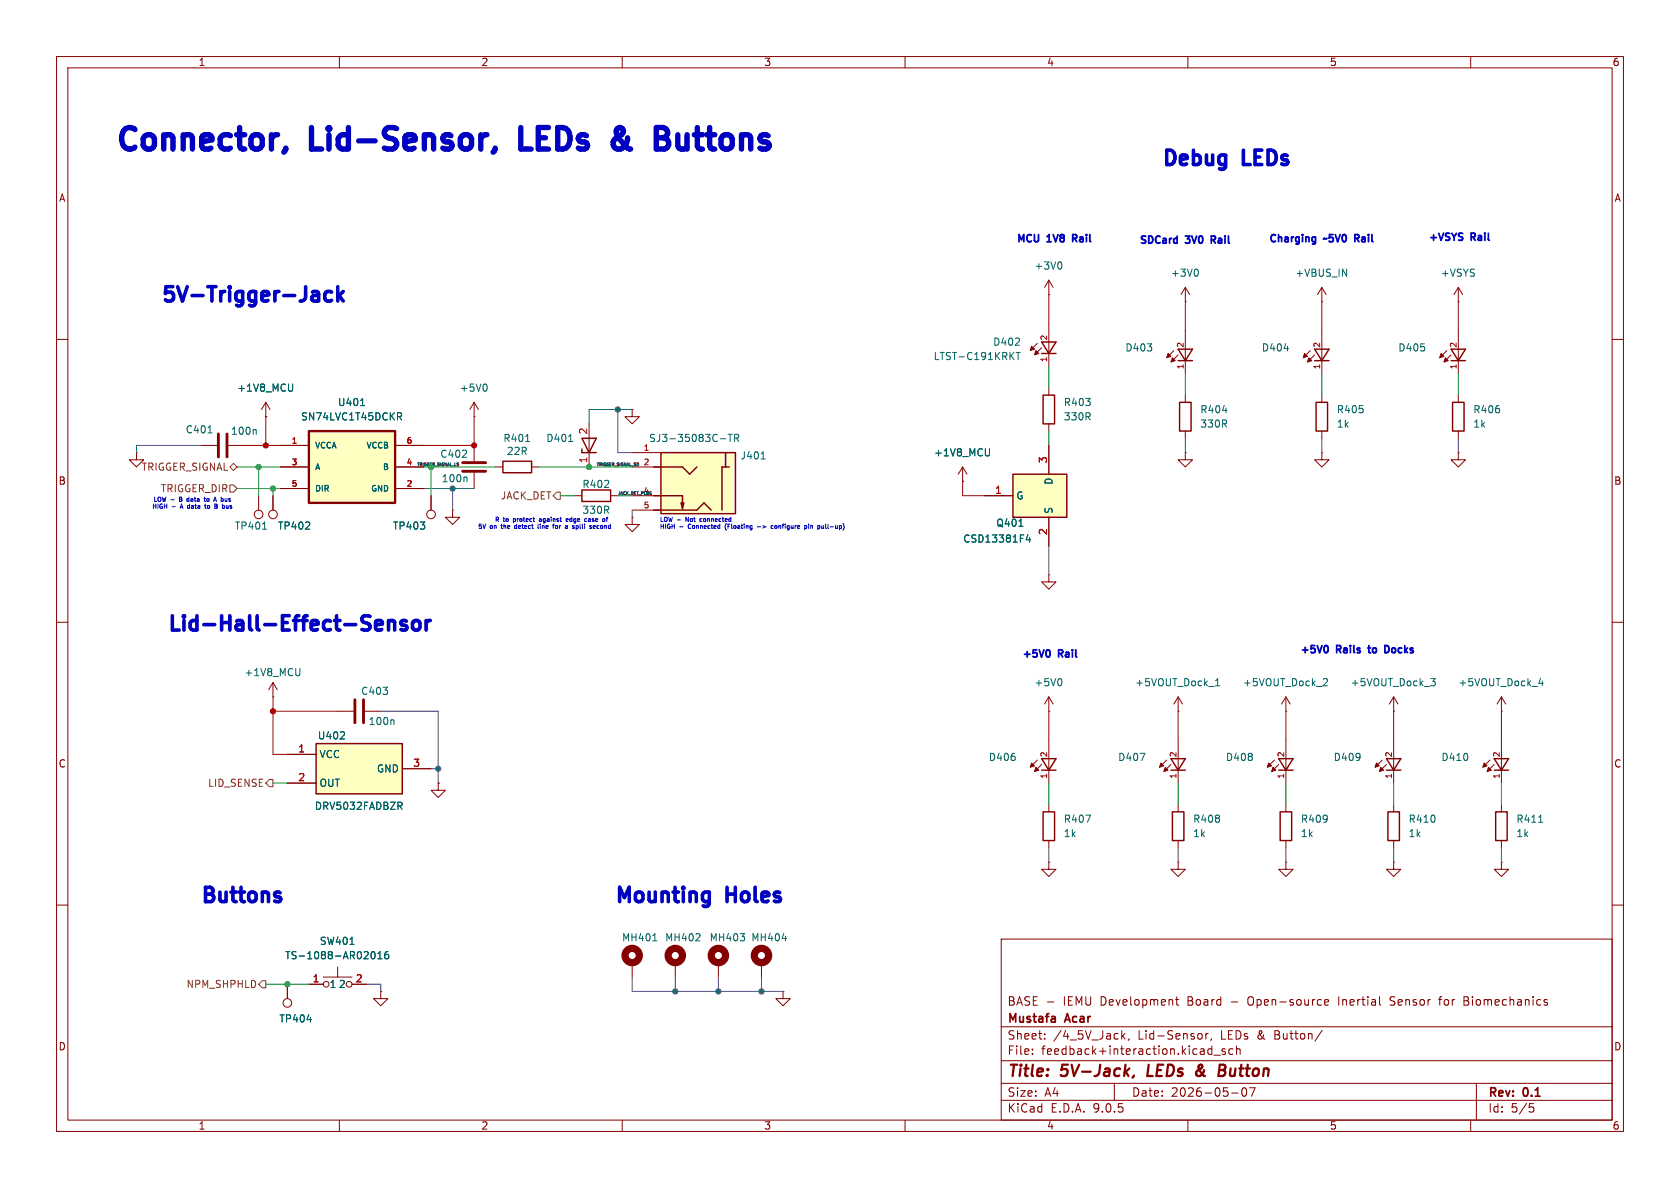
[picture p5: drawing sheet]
<svg xmlns="http://www.w3.org/2000/svg" width="297mm" height="210mm" viewBox="0 0 297 210" stroke-linecap="round" stroke-linejoin="round" font-family="sans-serif">
<g fill="none" stroke="#840000" stroke-width=".18">
<path d="M10 10h277v190h-277zM12 12h273v186h-273zM60 10v2M110 10v2M160 10v2M210 10v2M260 10v2M233.7 53.3h.1M233.7 50.8v2.5M233.7 50.8l-.8 1.3M233.7 50.8l.7 1.3M257.8 58.4v7.6"/>
<path d="M10 60h2M35.6 78.7h2.8M40.4 78.7h2.8M47 73.7h.1M47 71.1l-.8 1.3M47 71.1l.8 1.3M47 71.1v2.6M83.8 73.7h.1M83.8 71.1l-.7 1.3M83.8 71.1l.8 1.3M83.8 71.1v2.6M233.7 69.9v1.2"/>
<path d="M233.7 76.2v1.3M255.8 62l-.9 .9M256.5 62.7l-.8 .9M257.8 69.9v1.2M257.8 76.2v1.3M285 60h2M24.1 80v1.3h-1.2l1.2 1.3 1.3-1.3h-1.3M24.1 80h.1M48.3 87.6v2.6M76.2 87.6v2.6M80 90.2v1.2h-1.3l1.3 1.3 1.3-1.3h-1.3M80 90.2h.1"/>
<path d="M101.6 87.6h1.3M107.9 87.6h1.3M170.2 85.1h.1M170.2 82.6l-.8 1.2M170.2 82.6l.7 1.2M170.2 82.6v2.5M257.8 80v1.3h-1.3l1.3 1.3 1.3-1.3h-1.3M257.8 80h.1M10 110h2M185.4 101.6v1.3h-1.3l1.3 1.2 1.3-1.2h-1.3M185.4 101.6h.1M285 110h2"/>
<path d="M206.2 134.4l-.8 .9M207 135.1l-.9 .9M208.3 125.7h.1M208.3 123.2l-.8 1.3M208.3 123.2l.7 1.3M208.3 123.2v2.5M208.3 130.8v7.6M225.3 134.4l-.9 .9M226.1 135.1l-.9 .9M227.3 125.7h.1M227.3 123.2v2.5M227.3 130.8v7.6"/>
<path d="M227.3 123.2l-.7 1.3M227.3 123.2l.8 1.3M244.3 134.4l-.8 .9M245.1 135.1l-.9 .9M246.4 125.7h.1M246.4 123.2v2.5M246.4 130.8v7.6M246.4 123.2l-.8 1.3M246.4 123.2l.7 1.3M265.4 125.7h.1M265.4 123.2l-.7 1.3M265.4 123.2l.8 1.3"/>
<path d="M265.4 123.2v2.5M208.3 152.4v1.3h-1.3l1.3 1.2 1.2-1.2h-1.2M208.3 152.4h.1M208.3 142.2v1.3M208.3 148.6v1.3M227.3 152.4v1.3h-1.2l1.2 1.2 1.3-1.2h-1.3M227.3 152.4h.1M227.3 142.2v1.3M227.3 148.6v1.3M246.4 152.4v1.3h-1.3l1.3 1.2 1.2-1.2h-1.2M246.4 152.4h.1M246.4 142.2v1.3"/>
<path d="M246.4 148.6v1.3M265.4 152.4v1.3h-1.2l1.2 1.2 1.3-1.2h-1.3M265.4 152.4h.1M265.4 142.2v1.3M265.4 148.6v1.3M10 160h2M177 166h108v32h-108zM185.2 177.1h1.1M207.8 176.7h.6M208 176.2v1.3l.4 .2M234.2 177.2l.7-.1-.1-.3-.4-.1-.2 .2v.7h.6M236.7 176.2v1.5"/>
<path d="M245.7 177.6l.6 .1M246 176.2l-.3 .3 .1 .3 .2 .1M254.3 176.7h.6M254.9 176.2l-.4 .2v1.3M258.8 176.9h.5M259.3 176.9l.2 .1M259.5 176.3l-.7-.1v1.5h.6M259.5 176.8l-.2 .1M273.5 177.3v.3M285 160h2M60 198v2M110 198v2"/>
<path d="M160 198v2M177 194.5h108M177 191.5h108M177 187.5h108M177 181.5h108M182.5 186.3v.1M182.5 185.5v.1M184.7 183.6v.1M184.7 182.8v.1M197 191.5v3M198.3 182.2v1.5M198.5 183.1l.4 .6"/>
<path d="M198.9 182.7l-.6 .6M199.6 183.6l-.1 .3M210 198v2M212.5 182.8v.8M213.2 182.7v1M213.6 182.7l-.3 .1-.1 .2M213.8 185.4l.4 .1M214.2 183.6l-.2 .3M214.2 184.9v1.5M214.2 186.3l-.4 .1M214.6 186.5h1.1M216.6 185.5l-.4-.1-.2 .2 .1 .2 .5 .2v.3h-.6"/>
<path d="M217.7 193.2h1.2M218 185.5l-.5-.1-.3 .3v.4l.2 .2h.6M218.6 185.5l.2-.1 .4 .1v.9M218.6 184.9v1.5M219.7 192.4l.2-.1a.81 .81 0 0 1 .6 .6 .81 .81 0 0 1-.3 .8l-.2 .1a.81 .81 0 0 1-.3-1.4zM220.9 192.3h1l-.7 1.5M233.7 182.1l-1.2 2M260 198v2M261 191.5v6.5M270.4 195.1h.7M270.5 195.7h.4l.3 .3-.2 .5-.5 .1"/>
<circle cx="48.3" cy="90.9" r=".76"/>
<circle cx="76.2" cy="90.9" r=".76"/>
</g>
<path d="M200.5 190.1l-.3 .4M203.1 188.2l-.3 2h1M212.4 190l-.6 .2M212.4 188.8l-.7 .5M212.5 188.3l-.2-.1a.41 .41 0 0 0-.4 .5l.6 1.1M215.5 189.2h.7M215.6 188.2h.7a.49 .49 0 0 1 .3 .5 .49 .49 0 0 1-.4 .5M216.2 189.2l.3 .1a.58 .58 0 0 1-.3 .9h-.8" fill="none" stroke="#840000" stroke-width=".4"/>
<g fill="none" stroke="#006464" stroke-width=".18">
<path d="M237.3 47.6l.8 1.2v-1.2M36.8 76.5h.7M45.1 75.9l.2 .2v.7M51.7 67.9v1l-.2 .3M85.8 67.9a.79 .79 0 0 1 0 1.3M174.9 79.3v1l-.2 .3M252.9 120h.8l-.4 .4 .4 .2v.4l-.2 .2h-.4M272.4 119.9l-.3 .9h.7M201.6 133.2h.8l-.5 1.2M214.9 121.2h.7M214.9 120.3l.4-.3v1.2M234 120h.4l.3 .3-.8 .9h.8"/>
<path d="M272.7 120.4v.8M272 145.4h.7"/>
</g>
<g fill="#840000" stroke="#840000" stroke-width=".18">
<path d="M243.3 134.9l.5 .5-.7 .2z"/>
<path d="M244.1 135.6l.5 .5-.8 .3z"/>
<path d="M224.3 134.9l.5 .5-.8 .2z"/>
<path d="M225 135.6l.6 .5-.8 .3z"/>
<path d="M205.2 134.9l.5 .5-.7 .2z"/>
<path d="M206 135.6l.5 .5-.8 .3z"/>
<path d="M254.8 62.5l.5 .5-.8 .2z"/>
<path d="M255.5 63.2l.5 .6-.7 .2z"/>
</g>
<g fill="none" stroke="#840000" stroke-width=".25">
<path d="M232.7 71.1h2v5.1h-2zM256.5 61.7h2.6l-1.3 2.1zM256.5 63.8h2.6M256.8 71.1h2v5.1h-2zM102.9 86.6h5v2h-5zM207 136.1h2.5M207 134.1h2.5l-1.2 2zM226.1 136.1h2.5M226.1 134.1h2.5l-1.3 2zM245.1 134.1h2.5l-1.2 2zM245.1 136.1h2.5M207.3 143.5h2v5.1h-2z"/>
<path d="M226.3 143.5h2v5.1h-2zM245.4 143.5h2v5.1h-2zM264.4 143.5h2v5.1h-2z"/>
</g>
<path d="M38.6 76.7v4.1M40.1 76.7v4.1" fill="none" stroke="#840000" stroke-width=".51"/>
<path d="M179.1 83.8h9.5v7.6h-9.5z" fill="#ffffc2"/>
<path d="M102.9 77.5h2.5l-1.3 2.5zM102.9 79.4v.6h2.5M232.4 61.7h2.5l-1.2 2.1zM232.4 63.8h2.5M88.9 81.5h5.1v2.1h-5.1zM179.1 83.8h9.5v7.6h-9.5zM264.2 134.1h2.5l-1.3 2zM264.2 136.1h2.5" fill="none" stroke="#840000" stroke-width=".25"/>
<g fill="none" stroke="#840000" stroke-width=".18">
<path d="M233.7 58.4v7.6M257.8 53.3h.1M257.8 50.8l-.8 1.3M257.8 50.8l.8 1.3M257.8 50.8v2.5M83.8 78.7v2.8M104.1 74.9v7.7M185.4 78.7v5.1M231.6 62l-.8 .9M232.4 62.7l-.9 .9M83.8 83.6v2.8M87.6 82.6h1.3"/>
<path d="M94 82.6h1.2M174 87.6h5.1M185.4 91.4v5.1M209.5 80v1.3h-1.2l1.2 1.3 1.3-1.3h-1.3M209.5 80h.1M233.7 80v1.3h-1.3l1.3 1.3 1.2-1.3h-1.2M233.7 80h.1M263.4 134.4l-.9 .9M264.2 135.1l-.9 .9M265.4 130.8v7.6"/>
</g>
<path d="M92.9 78h.7M100.5 78h.7M227 61.6h.8M82.4 84.3l.2 .2v.7M180.1 93h.8M181.7 94.5l-.3 .9h.8M182 95v.8" fill="none" stroke="#006464" stroke-width=".18"/>
<g fill="#840000" stroke="#840000" stroke-width=".18">
<path d="M230.6 62.5l.5 .5-.7 .2z"/>
<path d="M231.4 63.2l.5 .6-.8 .2z"/>
<path d="M262.4 134.9l.5 .5-.8 .2z"/>
<path d="M263.1 135.6l.6 .5-.8 .3z"/>
</g>
<path d="M81.8 81.8h4.1M81.8 83.3h4.1" fill="none" stroke="#840000" stroke-width=".51"/>
<path d="M54.6 76.2h15.2v12.7h-15.2z" fill="#ffffc2"/>
<path d="M54.6 76.2h15.2v12.7h-15.2z" fill="none" stroke="#840000" stroke-width=".41"/>
<g fill="none" stroke="#840000" stroke-width=".18">
<path d="M185.4 52.1h.1M185.4 49.5v2.6M185.4 57.2v7.6M185.4 49.5l.8 1.3M185.4 49.5l-.7 1.3M209.5 53.3h.1M209.5 50.8v2.5M209.5 58.4v7.6M209.5 50.8l.8 1.3M209.5 50.8l-.7 1.3M49.5 78.7h5.1M69.8 78.7h5.1"/>
<path d="M183.4 60.7l-.9 .9M184.1 61.5l-.8 .9M185.4 68.6v1.3M185.4 74.9v1.3M207.5 62l-.9 .9M208.3 62.7l-.9 .9M209.5 69.9v1.2M209.5 76.2v1.3M49.5 82.6h5.1M49.5 86.4h5.1M69.8 82.6h5.1M69.8 86.4h5.1"/>
<path d="M183.4 134.4l-.9 .9M184.1 135.1l-.8 .9M185.4 125.7h.1M185.4 123.2v2.5M185.4 130.8v7.6M185.4 123.2l-.7 1.3M185.4 123.2l.8 1.3M185.4 152.4v1.3h-1.3l1.3 1.2 1.3-1.2h-1.3M185.4 152.4h.1M185.4 142.2v1.3M185.4 148.6v1.3M50.8 174v2.5"/>
<circle cx="50.8" cy="177.3" r=".76"/>
</g>
<path d="M187.4 46.3a.79 .79 0 0 1 0 1.3M211.5 47.6a.79 .79 0 0 1 0 1.2M63.7 71.7h.8M70.3 73h.5l.2 .2-.1 .4h-.6M70.6 73.6l.4 .6M179.6 62.3h.8M180 62.3v1.3M216.1 72.5h.8M187.4 120a.79 .79 0 0 1 0 1.2M191.9 144.1h.9l-.6 1.3M54.3 180.2h.8" fill="none" stroke="#006464" stroke-width=".18"/>
<g fill="#840000" stroke="#840000" stroke-width=".18">
<path d="M206.5 62.5l.5 .5-.8 .2z"/>
<path d="M207.3 63.2l.5 .6-.8 .2z"/>
<path d="M182.4 134.9l.5 .5-.8 .2z"/>
<path d="M183.1 135.6l.5 .5-.7 .3z"/>
<path d="M182.4 61.2l.5 .5-.8 .3z"/>
<path d="M183.1 62l.5 .5-.7 .2z"/>
</g>
<path d="M184.1 60.5h2.6l-1.3 2zM184.1 62.5h2.6M184.4 69.9h2v5h-2zM208.3 61.7h2.5l-1.3 2.1zM208.3 63.8h2.5M208.5 71.1h2.1v5.1h-2.1zM184.1 134.1h2.6l-1.3 2zM184.1 136.1h2.6M184.4 143.5h2v5.1h-2z" fill="none" stroke="#840000" stroke-width=".25"/>
<path d="M116.8 80h13.2v10.8h-13.2z" fill="#ffffc2"/>
<path d="M115.6 82.6h5l1.3 1.2 1.3-1.2M115.6 90.2h7.6l1.3-1.3 1.2 1.3M115.6 87.6h5v1.3M116.8 80h13.2v10.8h-13.2zM128.3 80v2.6M128.9 82.6h-1.3v7.6" fill="none" stroke="#840000" stroke-width=".25"/>
<path d="M120.4 88.9h.5l-.3 1z" fill="#840000" stroke="#840000" stroke-width=".25"/>
<g fill="none" stroke="#840000" stroke-width=".18">
<path d="M111.8 72.4v1.3h-1.3l1.3 1.2 1.2-1.2h-1.2M111.8 72.4h.1M45.7 87.6v2.6M111.8 91.4v1.3h-1.3l1.3 1.3 1.2-1.3h-1.2M111.8 91.4h.1M111.8 80h5M111.8 82.6h5M111.8 87.6h5M111.8 90.2h5M48.3 123.2h.1M48.3 120.7l-.8 1.2M48.3 120.7l.7 1.2"/>
<path d="M48.3 120.7v2.5M59.7 125.7h2.8M64.5 125.7h2.8M77.5 138.4v1.3h1.2l-1.2 1.3-1.3-1.3h1.3M77.5 138.4h.1M54.6 174h2.5M57.1 172.7h5.1M59.7 170.9v1.8M62.2 174h2.6M67.3 175.3v1.2h-1.3l1.3 1.3 1.3-1.3h-1.3M67.3 175.3h.1M119.4 170.2v2.5"/>
<path d="M134.6 170.2v2.5M138.4 175.3v1.2h1.3l-1.3 1.3-1.2-1.3h1.2M138.4 175.3h.1"/>
<circle cx="45.7" cy="90.9" r=".76"/>
<circle cx="57.7" cy="174" r=".51"/>
<circle cx="61.7" cy="174" r=".51"/>
</g>
<g fill="none" stroke="#006464" stroke-width=".18">
<path d="M127.3 77.6h1M128.7 76.8h.7M129.1 76.8v1.2M129.9 77.4h.6l.1-.2-.1-.3-.6-.1v1.2M130.2 77.4l.4 .6M46.4 93.5h.7M134.6 81.1h.7M53 118.2v1l-.2 .3M69.5 127.2l.2 .2v.7M61.9 166.9h.7M65.6 168.7l.1-.4 .2-.1a.68 .68 0 0 1 .4 .7 .68 .68 0 0 1-.4 .6l-.2-.1-.1-.4M66.8 169.5h.7"/>
<path d="M66.8 168.6l.4-.4v1.3M68.6 168.2l-.4 .1a.86 .86 0 0 0 0 1.2l.5-.1v-.5l-.2-.2h-.3l-.2 .2M123 166.3h.8M123.7 165.2v.4M138.3 165.9h.8"/>
</g>
<path d="M62.7 123.7v4.1M64.3 123.7v4.1" fill="none" stroke="#840000" stroke-width=".51"/>
<g fill="none" stroke="#840000" stroke-width="1.3">
<circle cx="119.4" cy="168.9" r="1.27"/>
<circle cx="134.6" cy="168.9" r="1.27"/>
</g>
<path d="M55.9 131.4h15.2v8.9h-15.2z" fill="#ffffc2"/>
<path d="M55.9 131.4h15.2v8.9h-15.2z" fill="none" stroke="#840000" stroke-width=".25"/>
<g fill="none" stroke="#840000" stroke-width=".18">
<path d="M47 73.7h.1M49.5 78.7h5.1M69.8 78.7h5.1M185.4 78.7v5.1M48.3 87.6v2.6M49.5 82.6h5.1M49.5 86.4h5.1M69.8 82.6h5.1M69.8 86.4h5.1M76.2 87.6v2.6M170.2 85.1h.1M174 87.6h5.1"/>
<path d="M185.4 91.4v5.1M50.8 133.4h5.1M50.8 138.4h5.1M71.1 135.9h5.1M77.5 138.4h.1M50.8 174v2.5M54.6 174h2.5M62.2 174h2.6M111.8 170.2v2.5M127 170.2v2.5"/>
</g>
<g fill="none" stroke="#006464" stroke-width=".18">
<path d="M51.7 67.9v1l-.2 .3M63.7 71.7h.8M70.3 73h.5l.2 .2-.1 .4h-.6M70.6 73.6l.4 .6M174.9 79.3v1l-.2 .3M180.1 93h.8M181.7 94.5l-.3 .9h.8M182 95v.8M60.1 130.6h.8M60.9 129.5v.4M70.7 142.5l.4 .6M70.8 141.8l.3 .2-.1 .3-.2 .2"/>
<path d="M61.9 166.9h.7M65.6 168.7l.1-.4 .2-.1a.68 .68 0 0 1 .4 .7 .68 .68 0 0 1-.4 .6l-.2-.1-.1-.4M66.8 169.5h.7M66.8 168.6l.4-.4v1.3M68.6 168.2l-.4 .1a.86 .86 0 0 0 0 1.2l.5-.1v-.5l-.2-.2h-.3l-.2 .2M115.4 166.3h.7M130.8 165h.8l-.4 .5M131.6 165.6v.6M54.3 180.2h.8"/>
</g>
<g fill="none" stroke="#840000" stroke-width="1.3">
<circle cx="111.8" cy="168.9" r="1.27"/>
<circle cx="127" cy="168.9" r="1.27"/>
</g>
<path d="M40.6 85.7h.7l.6 .7-.6 .6h-.7zM40.6 82.6l.7-.7 .6 .7-.6 .6zM98.4 87h.7v1.3h-.7l-.6-.7zM47.6 137.8h.7v1.3h-.7l-.6-.7zM46.4 173.4h.6v1.2h-.6l-.7-.6z" fill="none" stroke="#725600" stroke-width=".18"/>
<g fill="none" stroke="#009600" stroke-width=".18">
<path d="M185.4 64.8v3.8M185.4 76.2v2.5M209.5 66v3.9M233.7 66v3.9M257.8 66v3.9M41.9 86.4h7.6M41.9 82.6h7.6M45.7 82.6v5M48.3 86.4v1.2M74.9 82.6h12.7M76.2 82.6v5M95.2 82.6h16.6"/>
<path d="M99.1 87.6h2.5M109.2 87.6h2.6M48.3 138.4h2.5M185.4 138.4v3.8M208.3 138.4v3.8M227.3 138.4v3.8M246.4 138.4v3.8M265.4 138.4v3.8M47 174h7.6"/>
</g>
<g fill="none" stroke="#c20000" stroke-width=".18">
<path d="M185.4 52.1v5.1M209.5 53.3v5.1M233.7 53.3v5.1M257.8 53.3v5.1M43.2 78.7h6.3M47 73.7v5M83.8 73.7v5h-8.9M170.2 85.1v2.5h3.8M48.3 123.2v10.2h2.5M48.3 125.7h11.4M185.4 125.7v5.1M208.3 125.7v5.1"/>
<path d="M227.3 125.7v5.1M246.4 125.7v5.1M265.4 125.7v5.1"/>
</g>
<g fill="none" stroke="#484848" stroke-width=".18">
<path d="M35.6 78.7h-11.5v1.3M109.2 72.4v7.6h2.6M111.8 72.4h-7.7v2.5M209.5 77.5v2.5M233.7 77.5v2.5M257.8 77.5v2.5M74.9 86.4h8.9M80 86.4v3.8M111.8 90.2v1.2M185.4 96.5v5.1M67.3 125.7h10.2v12.7M76.2 135.9h1.3"/>
<path d="M185.4 149.9v2.5M208.3 149.9v2.5M227.3 149.9v2.5M246.4 149.9v2.5M265.4 149.9v2.5M64.8 174h2.5v1.3M111.8 172.7v2.6h26.6M119.4 172.7v2.6M127 172.7v2.6M134.6 172.7v2.6"/>
</g>
<g fill="none" stroke="#0000c2" stroke-width=".63">
<path d="M56 51.5l.3 .4v1.3M56.3 53.1l-.8 .1M56.3 52.1l-.8 .1M58.6 51.6l-.7-.1-.5 .5v.7l.3 .4 .2 .1 .7-.1M59.7 50.7v2.5M60 52.2l.7 1M60.7 51.5l-1 1M67.5 109.8l.1 .5-1.2 .2M68.7 109.7v1.7M68.7 109.9a.63 .63 0 0 1 1.1 .2v1.3M71.8 109.8l-.6-.1-.3 .4 .1 .3 .8 .3 .2 .2-.2 .4-.2 .1-.7-.1M73 109.9a.69 .69 0 0 1 .7-.2 .69 .69 0 0 1 .6 .5v.7a.69 .69 0 0 1-.7 .5 .69 .69 0 0 1-.7-.5v-.7z"/>
<path d="M75.3 109.7v1.7M76.1 109.7a.65 .65 0 0 0-.8 .5M49.3 158.5l.3 .4-.1 .4-.2 .1M49.3 157.7l.2 .1M125.1 157.7l.3 .1M125.4 157.7v2.1l-.3 .3M125.4 159.3l-.3 .1"/>
</g>
<g fill="none" stroke="#0000c2" stroke-width=".18">
<path d="M32.1 89.1l-.3 .8M33 88.5l.3 .1M33.2 89.8l.2 .1M33.3 88.1l-.3 .2M33.4 89.4h-.2M36 88.1h.3M36.2 89.4h.2M36.2 87.9v.6l.1 .1M36.3 89.1v.7l.1 .1M36.7 88.1l-.1 .2 .1 .3M36.8 89.4l-.1 .1 .1 .4M38.4 89.5v.3"/>
<path d="M40.3 89.8l-.2 .1M40.3 89.4v.5M91 93v.3l.3 .1M95.1 92.7v.6l.1 .1M95.5 92.7h.1M95.5 92.9v.5M95.6 91.7h-.2M95.6 91.9l-.3 .1 .1 .2h.2M98.2 93.1l.1 .3h.2l.1-.1M100.1 91.9h.3v-.2l-.3 .1v.4h.3M102.6 92.7v.6l.1 .1M103.6 91.7h.1"/>
<path d="M103.7 92.2h-.1M104.1 91.7h-.1M104.3 91.9l-.3 .1v.2h.3M105 92.9h.2v.2l-.3 .1M105.2 93.4h-.2M105.9 92.9h-.2l-.2 .2 .1 .3h.3M107.3 91.5v.7M121.3 92.2v-.8l.4 .8M121.7 92.8v.5M124.1 91.7h-.2l-.2 .1 .1 .4h.3M128.3 92.8a.89 .89 0 0 0 .1 .9M133.9 93.1h.6"/>
<path d="M136.7 92.9h-.2l-.2 .2 .1 .3h.3M137.3 92.9h-.2l-.1 .2v.3h.3M142.3 92.9h.2l.1 .2v.3h-.3M143 92.7h.1M143 92.9v.5M143.3 92.9v.5M143.5 92.9l-.2 .1M145.6 92.9v.5M145.6 93.3l-.1 .1M146 92.7v.6l.1 .1"/>
</g>
<g fill="none" stroke="#0000c2" stroke-width=".32">
<path d="M189.6 42.1h.5M190.1 41.5h-.5v1.2M214.1 42.4h.5M214.6 41.7h-.5v1.3M232.2 41.9l.4 .1M232.6 41.9v1l-.3 .3M232.6 42.7h-.4M239.5 42.1h.5M240 41.5h-.5v1.2M185.1 114.9h.1a.68 .68 0 0 1 .5 .6 .68 .68 0 0 1-.5 .6h-.1M234.3 114.2l.1-.1a.68 .68 0 0 1 .4 .6 .68 .68 0 0 1-.4 .7l-.1-.1M241.8 114.5h.5"/>
<path d="M242 114.1v1.1l.2 .2M244.8 114.1a.64 .64 0 0 1 .8 .6 .64 .64 0 0 1-.8 .7"/>
</g>
<path d="M50.5 26.2l-.3 .7M85.7 23.8h.4M87.5 26.2l-.3 .7M92.1 22.5v3.9h1.8M109.5 24.5l1.4 1.7 .4 .2M109.5 22.5l.5 .2a.7 .7 0 0 1-.1 1.1l-1.1 .7M110.9 24.4a1.83 1.83 0 0 1-1.8 2M119.8 23.8v2l.2 .4 .4 .2h.5l.4-.2" fill="none" stroke="#0000c2" stroke-width=".95"/>
<g fill="#009600" stroke="#009600" stroke-width=".18">
<circle cx="45.7" cy="82.6" r=".46"/>
<circle cx="104.1" cy="82.6" r=".46"/>
<circle cx="48.3" cy="86.4" r=".46"/>
<circle cx="76.2" cy="82.6" r=".46"/>
<circle cx="50.8" cy="174" r=".46"/>
</g>
<g fill="#c20000" stroke="#c20000" stroke-width=".18">
<circle cx="47" cy="78.7" r=".46"/>
<circle cx="83.8" cy="78.7" r=".46"/>
<circle cx="48.3" cy="125.7" r=".46"/>
</g>
<g fill="#484848" stroke="#484848" stroke-width=".18">
<circle cx="134.6" cy="175.3" r=".46"/>
<circle cx="109.2" cy="72.4" r=".46"/>
<circle cx="119.4" cy="175.3" r=".46"/>
<circle cx="127" cy="175.3" r=".46"/>
<circle cx="77.5" cy="135.9" r=".46"/>
<circle cx="80" cy="86.4" r=".46"/>
</g>
<g font-size="5.3" fill="#0000c2">
<text x="19.7" y="28">Connector,</text>
<text x="55.2" y="28">Lid-Sensor,</text>
<text x="94.3" y="28">LEDs</text>
<text x="112.7" y="28">&amp;</text>
<text x="122.5" y="28">Buttons</text>
</g>
<g font-size="3.5" fill="#0000c2">
<text x="205" y="30.2">Debug</text>
<text x="219.9" y="30.2">LEDs</text>
<text x="28.1" y="54.3">5V-Trigger-Jack</text>
<text x="29.2" y="112.5">Lid-Hall-Effect-Sensor</text>
<text x="35" y="160.5">Buttons</text>
<text x="108.2" y="160.5">Mounting</text>
<text x="128.6" y="160.5">Holes</text>
</g>
<g font-size="2.8" fill="#840000">
<text x="178" y="190.9">Title:</text>
<text x="187.7" y="190.9">5V-Jack,</text>
<text x="203.7" y="190.9">LEDs</text>
<text x="213.1" y="190.9">&amp;</text>
<text x="217.9" y="190.9">Button</text>
</g>
<g font-size="2.1" fill="#840000">
<text x="178" y="178">BASE -</text>
<text x="188" y="178">IEMU Development</text>
<text x="210.2" y="178">Board</text>
<text x="218" y="178">-</text>
<text x="221.2" y="178">Open-source</text>
<text x="237.3" y="178">Inertial</text>
<text x="246.6" y="178">Sensor</text>
<text x="255.5" y="178">for</text>
<text x="259.9" y="178">Biomechanics</text>
<text x="178" y="184">Sheet:</text>
<text x="178" y="181.2">Mustafa</text>
<text x="186.2" y="184">/4_5V_Jack,</text>
<text x="188.5" y="181.2">Acar</text>
<text x="201.2" y="184">Lid-Sensor,</text>
<text x="216" y="184">LEDs</text>
<text x="222.6" y="184">&amp;</text>
<text x="225.7" y="184">Button/</text>
<text x="178" y="186.7">File:</text>
<text x="184.1" y="186.7">feedback+interaction.kicad_sch</text>
<text x="178" y="196.9">KiCad</text>
<text x="178" y="194.1">Size:</text>
<text x="184.7" y="194.1">A4</text>
<text x="185.7" y="196.9">E.D.A.</text>
<text x="193.3" y="196.9">9.0.5</text>
<text x="200" y="194.1">Date:</text>
<text x="207" y="194.1">2026-05-07</text>
<text x="263" y="194.3">Rev:</text>
<text x="263" y="196.9">Id:</text>
<text x="267.1" y="196.9">5/5</text>
<text x="269.4" y="194.3">0.1</text>
</g>
<g font-size="1.8" fill="#840000">
<text x="35" y="11.9">1</text>
<text x="85" y="11.9">2</text>
<text x="135" y="11.9">3</text>
<text x="185" y="11.9">4</text>
<text x="235" y="11.9">5</text>
<text x="285" y="11.9">6</text>
<text x="10.3" y="35.9">A</text>
<text x="285.3" y="35.9">A</text>
<text x="10.3" y="85.9">B</text>
<text x="285.3" y="85.9">B</text>
<text x="10.3" y="135.9">C</text>
<text x="285.3" y="135.9">C</text>
<text x="10.3" y="185.9">D</text>
<text x="285.3" y="185.9">D</text>
<text x="35" y="199.9">1</text>
<text x="85" y="199.9">2</text>
<text x="135" y="199.9">3</text>
<text x="185" y="199.9">4</text>
<text x="235" y="199.9">5</text>
<text x="285" y="199.9">6</text>
</g>
<g font-size="1.8" fill="#0000c2">
<text x="179.5" y="43.3">MCU</text>
<text x="185.2" y="43.3">1V8</text>
<text x="190.4" y="43.3">Rail</text>
<text x="201.2" y="43.5">SDCard</text>
<text x="209.7" y="43.5">3V0</text>
<text x="214.9" y="43.5">Rail</text>
<text x="224.1" y="43.3">Charging</text>
<text x="234.2" y="43.3">~5V0</text>
<text x="240.3" y="43.3">Rail</text>
<text x="252.3" y="43">+VSYS</text>
<text x="260.1" y="43">Rail</text>
<text x="102.9" y="91">330R</text>
<text x="180.5" y="116.7">+5V0</text>
<text x="187.2" y="116.7">Rail</text>
<text x="229.6" y="115.9">+5V0</text>
<text x="236.4" y="115.9">Rails</text>
<text x="242.7" y="115.9">to</text>
<text x="246.3" y="115.9">Docks</text>
</g>
<g font-size="1.8" fill="#006464">
<text x="182.8" y="47.9">+3V0</text>
<text x="206.9" y="49.1">+3V0</text>
<text x="228.9" y="49.1">+VBUS_IN</text>
<text x="254.6" y="49.1">+VSYS</text>
<text x="165" y="63.9">LTST-C191KRKT</text>
<text x="175.5" y="61.3">D402</text>
<text x="198.9" y="62.3">D403</text>
<text x="223" y="62.3">D404</text>
<text x="247.1" y="62.3">D405</text>
<text x="41.8" y="69.4">+1V8_MCU</text>
<text x="59.6" y="72">U401</text>
<text x="81.2" y="69.4">+5V0</text>
<text x="188" y="72">R403</text>
<text x="32.7" y="76.8">C401</text>
<text x="40.7" y="77.1">100n</text>
<text x="53.1" y="74.5">SN74LVC1T45DCKR</text>
<text x="188" y="74.5">330R</text>
<text x="212.1" y="73.3">R404</text>
<text x="212.1" y="75.8">330R</text>
<text x="236.2" y="73.3">R405</text>
<text x="236.2" y="75.8">1k</text>
<text x="260.4" y="73.3">R406</text>
<text x="260.4" y="75.8">1k</text>
<text x="77.7" y="81.1">C402</text>
<text x="88.9" y="78.3">R401</text>
<text x="89.5" y="80.6">22R</text>
<text x="96.5" y="78.3">D401</text>
<text x="114.7" y="78.3">SJ3-35083C-TR</text>
<text x="130.8" y="81.4">J401</text>
<text x="165" y="80.9">+1V8_MCU</text>
<text x="78" y="85.4">100n</text>
<text x="102.9" y="86.5">R402</text>
<text x="179.6" y="88.5">G</text>
<text x="186.3" y="85.8" transform="rotate(-90 186.3 85.8)">D</text>
<text x="41.4" y="93.8">TP401</text>
<text x="49" y="93.8">TP402</text>
<text x="69.4" y="93.8">TP403</text>
<text x="176" y="93.3">Q401</text>
<text x="186.3" y="90.9" transform="rotate(-90 186.3 90.9)">S</text>
<text x="170.2" y="96.1">CSD13381F4</text>
<text x="43.1" y="119.7">+1V8_MCU</text>
<text x="63.7" y="123">C403</text>
<text x="182.8" y="121.5">+5V0</text>
<text x="200.6" y="121.5">+5VOUT_Dock_1</text>
<text x="219.6" y="121.5">+5VOUT_Dock_2</text>
<text x="238.7" y="121.5">+5VOUT_Dock_3</text>
<text x="257.7" y="121.5">+5VOUT_Dock_4</text>
<text x="56.1" y="130.9">U402</text>
<text x="65.1" y="128.4">100n</text>
<text x="56.4" y="134.2">VCC</text>
<text x="66.5" y="136.8">GND</text>
<text x="174.7" y="134.7">D406</text>
<text x="197.6" y="134.7">D407</text>
<text x="216.6" y="134.7">D408</text>
<text x="235.7" y="134.7">D409</text>
<text x="254.7" y="134.7">D410</text>
<text x="55.6" y="143.4">DRV5032FADBZR</text>
<text x="56.4" y="139.3">OUT</text>
<text x="188" y="145.6">R407</text>
<text x="188" y="148.2">1k</text>
<text x="210.8" y="145.6">R408</text>
<text x="210.8" y="148.2">1k</text>
<text x="229.9" y="145.6">R409</text>
<text x="229.9" y="148.2">1k</text>
<text x="248.9" y="145.6">R410</text>
<text x="248.9" y="148.2">1k</text>
<text x="268" y="145.6">R411</text>
<text x="268" y="148.2">1k</text>
<text x="56.4" y="167.2">SW401</text>
<text x="109.9" y="166.6">MH401</text>
<text x="117.5" y="166.6">MH402</text>
<text x="125.4" y="166.6">MH403</text>
<text x="132.7" y="166.6">MH404</text>
<text x="50.3" y="169.8">TS-1088-AR02016</text>
<text x="58.2" y="174.9">1</text>
<text x="59.8" y="174.9">2</text>
<text x="49.3" y="180.9">TP404</text>
</g>
<g font-size="1.8" fill="#a90000">
<text x="103.9" y="76.9" transform="rotate(-90 103.9 76.9)">2</text>
<text x="103.9" y="82" transform="rotate(-90 103.9 82)">1</text>
<text x="185.2" y="82" transform="rotate(-90 185.2 82)">3</text>
<text x="175.8" y="87.4">1</text>
<text x="185.2" y="94.7" transform="rotate(-90 185.2 94.7)">2</text>
<text x="52.6" y="133.1">1</text>
<text x="73" y="135.6">3</text>
<text x="52.6" y="138.2">2</text>
<text x="55.2" y="173.7">1</text>
<text x="62.8" y="173.7">2</text>
</g>
<g font-size="1.8" fill="#725600">
<text x="24.9" y="83.4">TRIGGER_SIGNAL</text>
<text x="28.3" y="87.2">TRIGGER_DIR</text>
<text x="88.4" y="88.5">JACK_DET</text>
<text x="36.7" y="139.3">LID_SENSE</text>
<text x="32.9" y="174.9">NPM_SHPHLD</text>
</g>
<g font-size="1.4" fill="#a90000">
<text x="185.2" y="64.1" transform="rotate(-90 185.2 64.1)">1</text>
<text x="185.2" y="60.3" transform="rotate(-90 185.2 60.3)">2</text>
<text x="209.3" y="65.4" transform="rotate(-90 209.3 65.4)">1</text>
<text x="209.3" y="61.6" transform="rotate(-90 209.3 61.6)">2</text>
<text x="233.4" y="65.4" transform="rotate(-90 233.4 65.4)">1</text>
<text x="233.4" y="61.6" transform="rotate(-90 233.4 61.6)">2</text>
<text x="257.6" y="65.4" transform="rotate(-90 257.6 65.4)">1</text>
<text x="257.6" y="61.6" transform="rotate(-90 257.6 61.6)">2</text>
<text x="51.5" y="78.5">1</text>
<text x="51.5" y="82.3">3</text>
<text x="71.8" y="78.5">6</text>
<text x="71.8" y="82.3">4</text>
<text x="113.7" y="79.8">1</text>
<text x="113.7" y="82.3">2</text>
<text x="51.5" y="86.1">5</text>
<text x="71.8" y="86.1">2</text>
<text x="113.7" y="89.9">5</text>
<text x="185.2" y="137.8" transform="rotate(-90 185.2 137.8)">1</text>
<text x="185.2" y="134" transform="rotate(-90 185.2 134)">2</text>
<text x="208" y="137.8" transform="rotate(-90 208 137.8)">1</text>
<text x="208" y="134" transform="rotate(-90 208 134)">2</text>
<text x="227.1" y="137.8" transform="rotate(-90 227.1 137.8)">1</text>
<text x="227.1" y="134" transform="rotate(-90 227.1 134)">2</text>
<text x="246.1" y="137.8" transform="rotate(-90 246.1 137.8)">1</text>
<text x="246.1" y="134" transform="rotate(-90 246.1 134)">2</text>
<text x="265.2" y="137.8" transform="rotate(-90 265.2 137.8)">1</text>
<text x="265.2" y="134" transform="rotate(-90 265.2 134)">2</text>
</g>
<g font-size="1.4" fill="#006464">
<text x="55.6" y="79.5">VCCA</text>
<text x="55.6" y="83.3">A</text>
<text x="64.7" y="79.5">VCCB</text>
<text x="67.6" y="83.3">B</text>
<text x="55.6" y="87.1">DIR</text>
<text x="65.5" y="87.1">GND</text>
</g>
<text font-size="1.4" fill="#0f0f0f" x="113.7" y="87.4">4</text>
<g font-size="1.1" fill="#0000c2">
<text x="27" y="88.9">LOW</text>
<text x="30.2" y="88.9">-</text>
<text x="32" y="88.9">B</text>
<text x="33.7" y="88.9">data</text>
<text x="37" y="88.9">to</text>
<text x="39.1" y="88.9">A</text>
<text x="40.6" y="88.9">bus</text>
<text x="26.8" y="90.1">HIGH</text>
<text x="30.4" y="90.1">-</text>
<text x="32.2" y="90.1">A</text>
<text x="33.8" y="90.1">data</text>
<text x="37.2" y="90.1">to</text>
<text x="39.2" y="90.1">B</text>
<text x="40.8" y="90.1">bus</text>
<text x="84.4" y="93.7">5V</text>
<text x="86.6" y="93.7">on</text>
<text x="87.3" y="92.5">R</text>
<text x="88.9" y="93.7">the</text>
<text x="89" y="92.5">to</text>
<text x="91" y="92.5">protect</text>
<text x="91.5" y="93.7">detect</text>
<text x="95.9" y="92.5">against</text>
<text x="95.9" y="93.7">line</text>
<text x="98.9" y="93.7">for</text>
<text x="101" y="92.5">edge</text>
<text x="101.4" y="93.7">a</text>
<text x="103" y="93.7">splli</text>
<text x="104.5" y="92.5">case</text>
<text x="106.3" y="93.7">second</text>
<text x="116.6" y="92.5">LOW</text>
<text x="116.6" y="93.7">HIGH</text>
<text x="119.8" y="92.5">-</text>
<text x="120.2" y="93.7">-</text>
<text x="121.6" y="92.5">Not</text>
<text x="122" y="93.7">Connected</text>
<text x="124.4" y="92.5">connected</text>
<text x="128.8" y="93.7">(Floating</text>
<text x="134.8" y="93.7">-&gt;</text>
<text x="137.6" y="93.7">configure</text>
<text x="143.8" y="93.7">pin</text>
<text x="146.4" y="93.7">pull-up)</text>
</g>
<g font-size=".7" fill="#0f0f0f">
<text x="73.5" y="82.4">TRIGGER_SIGNAL_LS</text>
<text x="105.4" y="82.4">TRIGGER_SIGNAL_SD</text>
<text x="109.2" y="87.5">JACK_DET_PLUG</text>
</g>
</svg>
